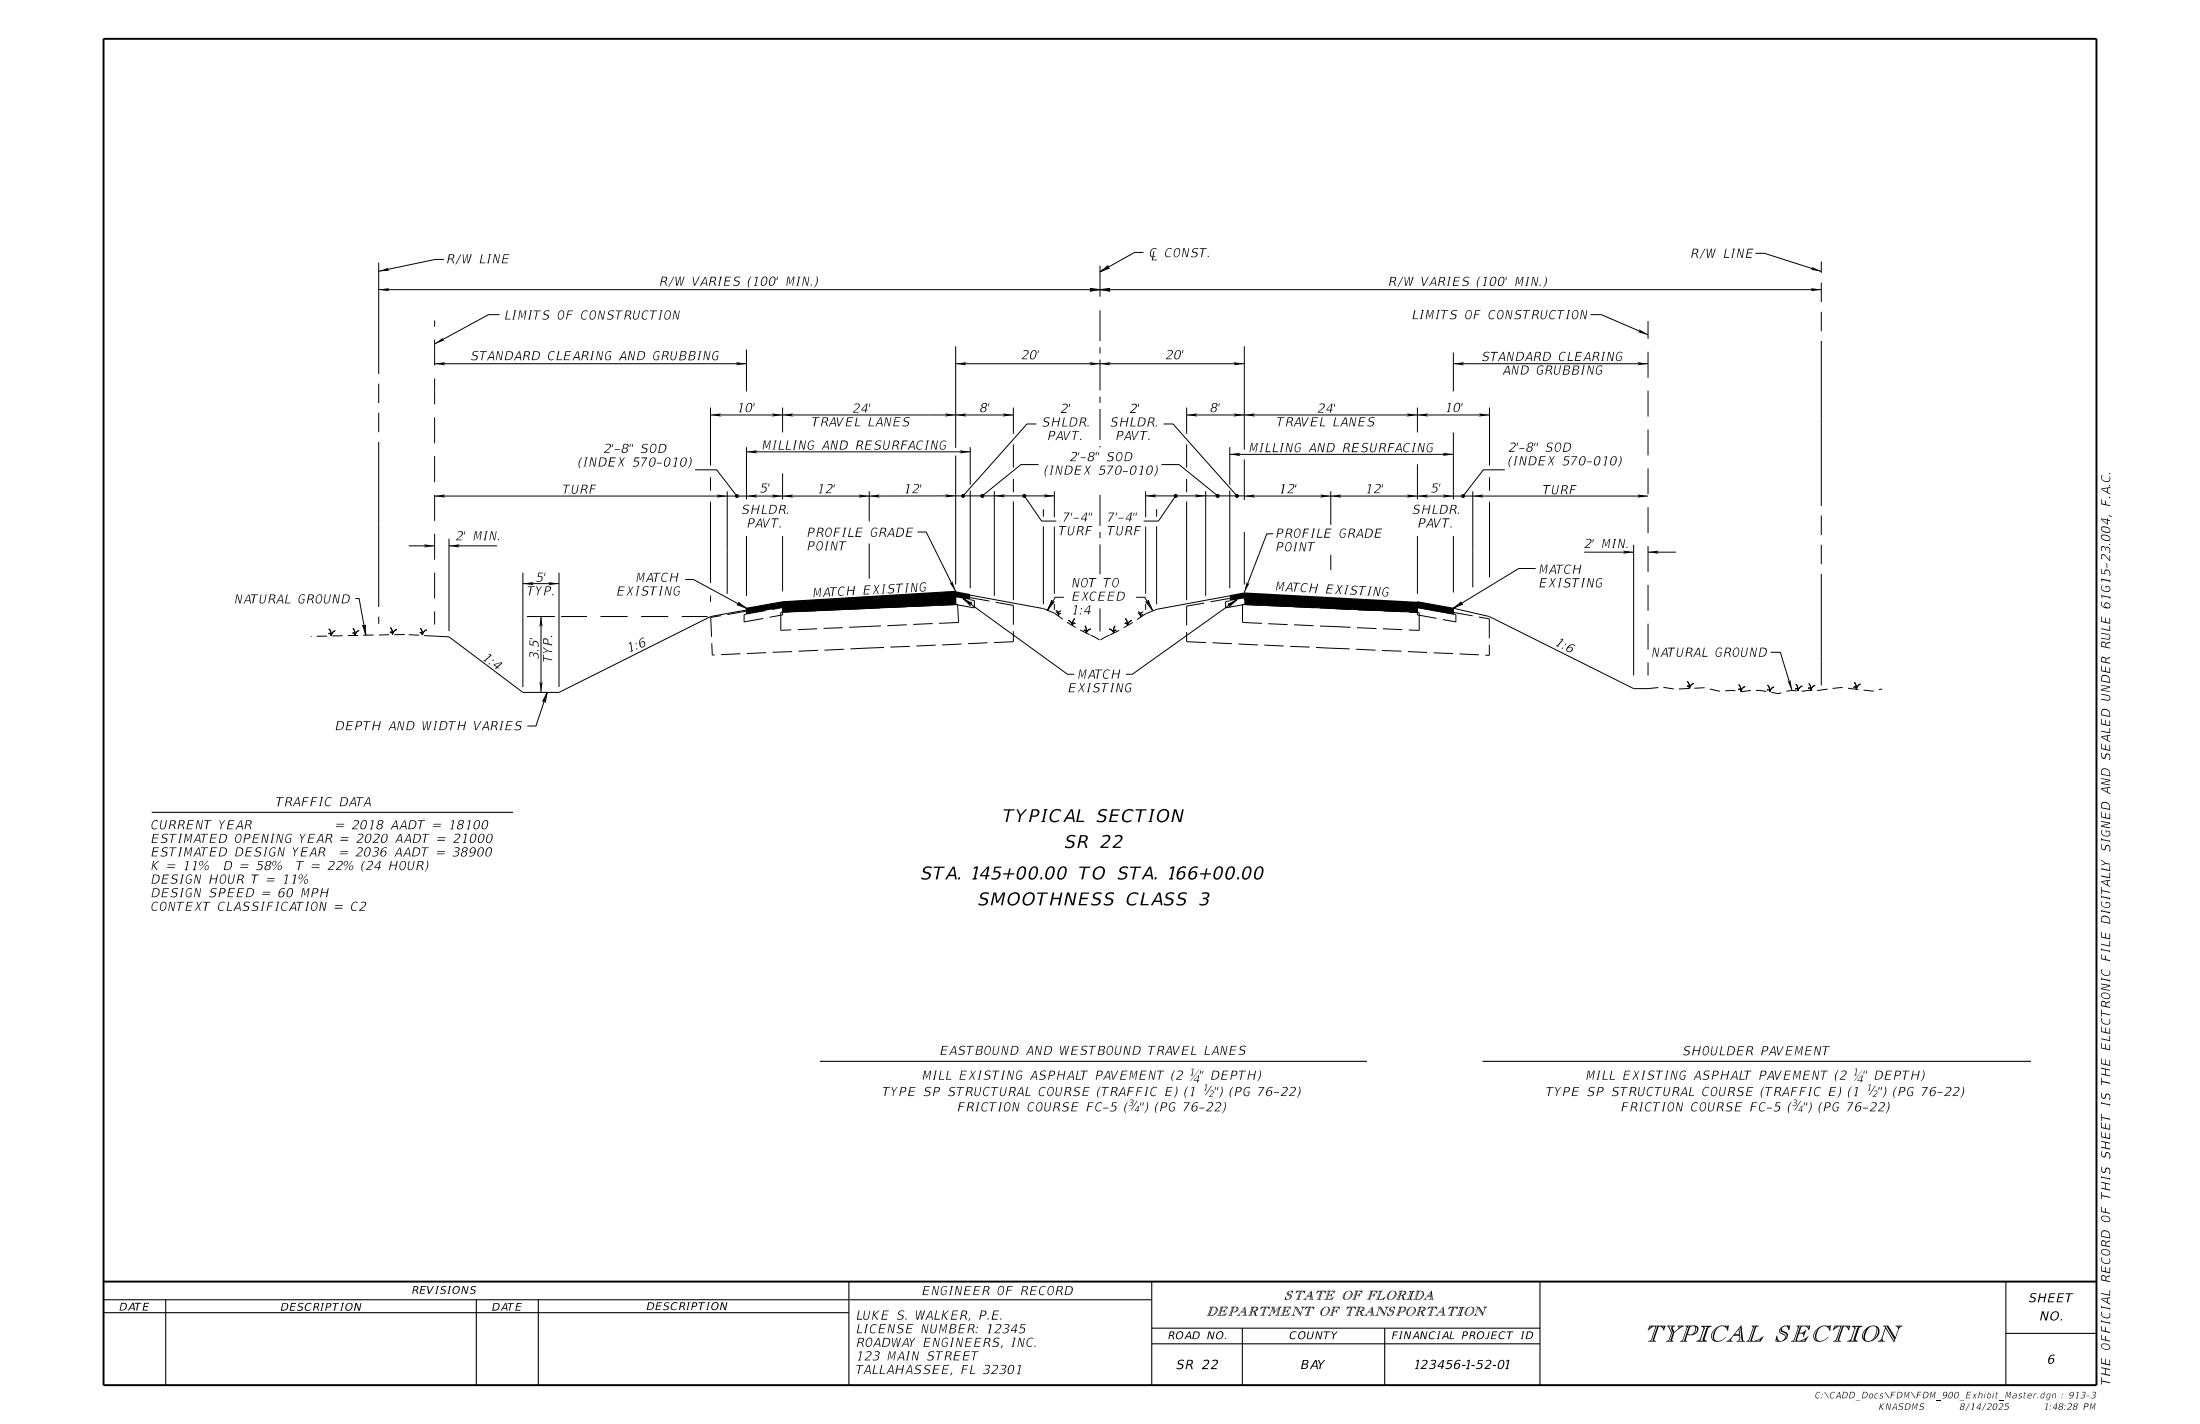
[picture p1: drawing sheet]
<svg xmlns="http://www.w3.org/2000/svg" width="432mm" height="279mm" viewBox="0 0 432 279" stroke-linecap="round" stroke-linejoin="round" font-family="sans-serif">
<g fill="none" stroke="#000" stroke-width=".2">
<path d="M74.3 51.5v21.9M74.3 56.8h283.2M87.1 50.9h-1.7l-11.1 2.3M214 56.6l1.9 .2-1.9 .3 .5-.3zM215.9 53.3l1.6-1.2-.4 .5h.6zM215.9 52.1v6.1M215.9 56.8l1.9-.2-.5 .2 .5 .3zM224.4 49.5h-1.7l-6.8 3.8M344.6 49.7h1.7l11.2 3.6M357.5 51.3v2.3M357.5 55.5v3.8M74.3 75.3v3.8"/>
<path d="M85.3 71.4h61.2M85.3 62.9v1.2M85.3 66.6v5.1M85.3 74.3v5M98 61.7h-2.1l-10.6 5.8M139.5 80v11.3M146.5 68.6v8.2M153.6 80v4.8M187.6 67.9v20M187.6 71.4h56.6M198.9 80v5.1M215.9 60.9v6"/>
<path d="M215.9 68.2v1.2M215.9 70.6v6M215.9 77.8v1.3M232.9 80v5.1M244.2 67.9v20.3M278.2 80v4.8M285.3 71.4h38.2M285.3 69.1v7.7M292.3 80v11.3M312.2 61.7h2.1l9.2 4M323.5 63v3.5M323.5 69v5.1"/>
<path d="M323.5 76.7v5M357.5 61.2v3.8M357.5 66.9v32.4M74.3 81v3.8M74.3 86.7v32.4M85.3 81.9v5.1M85.3 89.5v5.1M85.3 97.1v5.1M136.4 92.2h4.3l3.9 5.1M139.5 81.4h59.4M139.5 93.6v2.7M139.5 98.4v16"/>
<path d="M142.7 96.4v20.1M146.5 87.7v10.3M146.5 88.7h43.9M153.6 92.9v5.1M170.6 96.4v5.9M187.6 89.4v25.3M190.4 87.7v7.4M190.4 96.2v19.2M195.2 96.4v20.5M198.9 87.2v4.6M198.9 94v2.6M198.9 98.4v19.4"/>
<path d="M201 97.3l3.4 4.9h2.9M203.4 83.2h-1.8l-12.6 14.1M203.8 91.2h-3.4l-7.6 6.1M204.8 99.9v1.5M206.9 96.4v5.1M206.9 97.3h-121.6M215.9 80.3v6M215.9 87.5v.3M215.9 97.1v6.1M224.9 97.3h19.3M224.9 96.4v5.1M227 99.9v1.5"/>
<path d="M228 91.2h3.4l7.6 6.1M228.4 83.2h1.8l12.6 14.1M230.8 97.3l-3.4 4.9h-2.9M232.9 81.4h59.4M232.9 87.2v4.6M232.9 94v2.6M232.9 98.4v19.4M236.6 96.4v20.5M241.4 89.1h43.9M241.4 87.7v7.4M241.4 96.2v19.2M244.2 90.1v8"/>
<path d="M244.2 97.3h79.3M261.2 96.4v6.6M278.2 91.1v6.9M285.3 84.8v13.2M289.1 96.4v18.9M292.3 93.6v2.7M292.3 98.4v14.9M295.4 92.2h-4.3l-3.9 5.1M323.5 84.3v5.1M323.5 91.9v5.1M323.5 99.5v5.1M69.7 117.4h.8l1.3 7.2"/>
<path d="M80.2 107.1h5.1M85.3 104.7v5.1M85.3 112.4v5M85.3 120v2.5M88.1 105.7v18.1M88.1 107.1h9.4M102.6 114.5h7.1M102.6 112.4v22.4M109.7 112.4v22.4M134.5 113.7h1.6l10.4 5.6M139.5 116.9v1.2M144.9 118.2l1.6 1.1-1.8-.7 .6 .1z"/>
<path d="M146.5 119.7l-7 1.3-29.8 14.9h-7.1l-14.5-10.9-4.8-.3M146.5 105.2v11.7M146.5 119.9l-3.7 .7M150.3 119.8l-4.3 .8v1.4l3.8-.6M151.5 119.6l2.1-.4v1.5l-2.5 .4M153.6 105.2v10.8M160.2 119.8l-3.8 .2M165.3 119.6l-3.8 .2M170.6 106.6v7M172.8 119.3l-6.3 .3M177.8 119.1l-3.8 .1M180.1 104.4h1.7l5.8 11.6v2.6l3.6 .7v-1.5l-.8-.1"/>
<path d="M182.9 118.8l-3.8 .2M184.1 118.8l3.9-.2 .1 3.5-3.8 .2M189 117.4l20.5 14.9h1.3M189 117.4l1.7 1-.6-.1 .3 .5zM190.4 116.8l14.4 2.6 2.1 .9 1.7 1.2M190.4 117.3l3.8 .6M195.4 118.2l3.5 .6v3.8M204.8 103.3v15.3M206.4 117.8v.6l.5-.3-1.3 1.6zM206.9 103.3v13.2M206.9 118.5v1.2M207.2 119.8a.79 .79 0 0 1 .6 .7"/>
<path d="M207.6 119.9l.2 .8M208.3 119.9a.48 .48 0 0 0-.5 .5M208.8 117.2h-1.7l-1.5 2.5M215.9 104.4v1.2M215.9 106.8v5.9M215.9 119.4v4.5M223 117.2h1.7l1.5 2.5M224.9 103.3v13.2M224.9 118.5v1.2M224.9 118.1l.5 .3v-.6l.8 1.9zM227 103.3v15.3M236.4 118.3l-3.5 .6v3.8"/>
<path d="M241.1 118.6l1.7-.9-1.5 1.3 .4-.5zM241.4 116.9l-14.4 2.7-2.1 .8-1.7 1.2M241.4 117.4l-3.8 .7M241.4 117.9l-.8 .1v1.3l3.6-.7M242.8 117.7l-20.5 14.6h-1.3M244.2 104.4v10.3M247.7 118.8l-3.8-.2v3.5l3.8 .2M248.9 118.8l3.8 .2M249.9 104.7h-1.3l-4.4 11.5M254 119.1l3.8 .1M259.1 119.3l6.1 .3M261.2 108.9v2.9"/>
<path d="M266.5 119.6l3.8 .2M271.5 119.8l3.8 .2M278.2 105.2v11.3M278.2 119.2v1.5l3.7 .6M285.3 105.2v11M285.3 119.3l1.5-1.2-.3 .5 .6-.1zM301.4 111.5h-3.3l-12.8 7.8 7 1.7 28.3 14.1h2.9l2-.2M310.9 108.3h9.7M320.6 106.9v25.6M323.5 107.1v5.1M323.5 114.8v5M323.5 108.3h5.4"/>
<path d="M357.5 101.2v3.8M357.5 106.9v3.8M357.5 112.6v21.9M61.2 124.8l-.2 .1M64.2 124.8h-2M64.5 124.3h.3l.2 .3M64.5 124.4h.3l.2 .3M64.6 123.4l.3 .6 .1 .6a1.18 1.18 0 0 1 .8-.8 1.28 1.28 0 0 0-.8 .9M64.6 123.4a1.63 1.63 0 0 1 .4 1.3M67.2 124.7l-2 .1M69.3 123.3a1.51 1.51 0 0 1 .4 1.3M69.3 123.4l.3 .5 .1 .7"/>
<path d="M69.7 124.5l-.2-.3h-.3h.3l.2 .5a1.23 1.23 0 0 1 .8-1 1.05 1.05 0 0 0-.8 .8M70.3 124.7h-2M71.2 122.7l.3 .5 .2-.6 .1 2zM73.3 124.6h-2M74.3 121v1.4M76.4 124.5l-2 .1M76.7 123.2l.2 .5 .1 .7M76.7 123.2a1.54 1.54 0 0 1 .3 1.3M77.8 123.5a1.12 1.12 0 0 0-.8 1l-.1-.4h-.3M77.8 123.5a1.16 1.16 0 0 0-.8 .9M79.4 124.5h-2M80.2 124.5l2 .1"/>
<path d="M82.5 123.3l.3 .5 .1 .8M82.9 124.4l-.2-.3-.3 .1h.3l.2 .4M83.7 123.6a1.12 1.12 0 0 0-.8 1M83.7 123.6a1.16 1.16 0 0 0-.8 .9M103.4 121h5.5M106.2 121v14.9M107.4 135.9l-2.2 6.6h-1.7M107.4 135.9l-.4 1.9v-.6l-.5 .4zM110.1 121h5.1M117.9 121h5.3M125.8 121h5.4M133.8 121h5.1"/>
<path d="M139.7 126.2l.1 2.3h.5M141.5 120.8l-2 .3 .2 3.9M145.3 128.3l-3.8 .1M150.4 128.1l-3.8 .1M155.1 120.1h-1.9v3.6l2.1-.1M155.5 127.8l-3.8 .2M160.4 123.4l-3.8 .1M160.5 127.6l-3.8 .2M165.4 123.2l-3.8 .1M165.6 127.4l-3.8 .2M172.9 122.8l-6.2 .3M173.5 127l-6.6 .3"/>
<path d="M178 122.6l-3.8 .2M178.6 126.8l-3.8 .2M183.1 122.3l-3.9 .2M183.7 126.6l-3.9 .2M188.7 126.4l-3.8 .1M193.8 126.1l-3.8 .2M198.9 123.9v2l-3.8 .2M207.2 120.1a.79 .79 0 0 1 .6 .7M208.2 120.3a.49 .49 0 0 0-.4 .6M209.4 122.1l1.7 1M209.7 121.8h.1M209.7 121.8a1.28 1.28 0 0 1 .8 .9"/>
<path d="M210.9 121.4h.1M210.9 121.4l-.3 .6-.1 .6a1.16 1.16 0 0 0-.8-.9M210.9 121.4l-.3 .6-.1 .7M211 122.3h.1M211 122.3h-.3l-.2 .3M211 122.3h-.3l-.2 .4M212 123.6l1.9 .9M212.8 123.6h.1M212.8 123.7l.3 .1 .1 .4M212.8 123.6l.2 .1 .2 .3M213 122.8h.1M213 122.8a1.55 1.55 0 0 1 .2 1.3l.4-.5 .5-.2"/>
<path d="M213 122.8a1.71 1.71 0 0 1 .2 1.4M214 124.6l1.8 1M214.1 123.5h.1M214.1 123.5a.98 .98 0 0 0-.9 .7M217.7 123.5a.98 .98 0 0 1 .9 .7M217.7 123.5h.1M217.8 124.6l-1.8 1M218.8 122.8h.1M218.8 122.8a1.55 1.55 0 0 0-.2 1.3l-.4-.5-.5-.2M218.8 122.8a1.71 1.71 0 0 0-.2 1.4M219 123.6l-.2 .1-.2 .3M219 123.7l-.3 .1-.1 .4"/>
<path d="M219 123.6h.1M219.7 123.7l-1.8 .9M220.8 122.3h.3l.2 .3M220.8 122.3h.3l.2 .4M220.8 122.3h.1M220.9 121.4l.3 .6 .1 .7M220.9 121.4a1.33 1.33 0 0 1 .4 1.2M220.9 121.4h.1M222.1 121.7a1.16 1.16 0 0 0-.8 .9M222.1 121.8a1.12 1.12 0 0 0-.8 .9M222.1 121.8h.1M222.3 122.1l-1.7 1.1"/>
<path d="M222.3 122.1h.1M223.3 120.3a.79 .79 0 0 1 .6 .7M223.3 120a.7 .7 0 0 1 .6 .8M223.7 120.1l.2 .9M224.4 120.6a.48 .48 0 0 0-.5 .5M224.4 120.1l-.4 .1-.1 .5M232.9 124v1.9l3.8 .2M238 126.1l3.8 .2M243.1 126.4l3.8 .1M248.1 126.6l3.9 .2M248.9 122.4l3.8 .2M253.2 126.8l3.8 .2"/>
<path d="M254 122.6l3.8 .2M258.3 127l6.6 .3M259.1 122.8l6 .3M266.2 127.4l3.8 .2M266.3 123.2l3.9 .1M271.3 127.6l3.8 .2M271.4 123.4l3.8 .1M276.3 127.8l3.8 .2M276.6 120.1l1.5 .1M278.2 120.1l.4 .1v3.5l-2.1-.1M281.4 128.1l3.8 .1M285.3 120.2l3.7 .6"/>
<path d="M285.3 120.5l.5 .1v1.4l-2.6-.4M286.5 128.3l3.8 .2M290.3 121.1l2 .3v3.8M292.3 126.5v2.1h-.8M323.5 122.4v5.1M323.5 130v2.5M326.5 134.9l2 .3M331.1 134.6h.1M331.1 134.7l.3-.1 .2 .3M331.2 133.7l.3 .6 .1 .7M331.2 133.7h.1M331.2 133.8l.3 .5 .1 .7"/>
<path d="M331.5 135.1l-2 .1M332.4 134.1a1.16 1.16 0 0 0-.8 .9M332.4 134.1a1.12 1.12 0 0 0-.8 1l-.2-.4h-.3M332.4 134.1h.1M334.6 135h-2M335.6 135.2l2 .4M338.6 135.5h2M341.2 135.3l.3-.1 .2 .5M341.2 135.3l.3-.1 .2 .3M341.2 135.3h.1M341.3 134.3l.3 .6 .1 .8M341.3 134.4l.3 .5 .1 .7a1.18 1.18 0 0 1 .8-.9"/>
<path d="M341.3 134.3h.1M342.5 134.7h.1M342.5 134.7a1.12 1.12 0 0 0-.8 1M343.6 135.5l-2 .2M344.6 135.5l2.1 .2M346.9 135.3h.3l.1 .3M346.9 135.4h.3l.1 .4M346.9 135.3h.1M347 134.4l.3 .6v.7M347 134.4h.1M347 134.4a1.51 1.51 0 0 1 .3 1.3M347.5 128h1.9l2.3 7.5"/>
<path d="M347.7 135.9l1.4 .2 .5-.2M348.2 134.8h.1M348.2 134.8a1.23 1.23 0 0 0-.9 1M348.2 134.8a1.04 1.04 0 0 0-.8 .8M352.4 135.2l.3-.1 .2 .5M352.4 135.1h.3l.2 .3M352.4 135.1h.1M352.5 134.3l.3 .5 .1 .7M352.5 134.2h.1M352.5 134.2a1.63 1.63 0 0 1 .4 1.4 1.1 1.1 0 0 1 .8-.9M352.6 135.6l-.9-.1-1.1 .1M353.7 134.7h.1"/>
<path d="M353.7 134.6a1.18 1.18 0 0 0-.8 .9M354.9 135h.1M354.9 135h.3l.2 .3M355 134.1l.4 .6v.7M355 134.1h.1M355.7 135.5l-2.1 .1M356.2 134.5a1.28 1.28 0 0 0-.8 1l-.2-.5h-.3M356.2 134.5a1.18 1.18 0 0 0-.8 .8M356.2 134.5h.1M358.7 135.2l-2 .3M361.7 134.9l-2 .2M362.7 135l2 .3"/>
<path d="M363.9 134.8h.1M363.9 134.8h.2l.2 .2M363.9 134.8h.3l.1 .4M364 133.9h.1M364 133.9l.3 .5v.7a1.16 1.16 0 0 1 .8-.9M364 133.9a1.7 1.7 0 0 1 .3 1.3M365.1 134.3h.1M365.1 134.3a1.28 1.28 0 0 0-.8 .9M365.8 135.4l2 .2M369.4 135.2l-.6 .1"/>
</g>
<g fill="none" stroke="#000" stroke-width=".21">
<path d="M187.6 117.4v.3M187.6 116l-34 2.1-7.1 1.2v1.2M187.6 118.6l-34 1.5M244.2 116.2v1.5l17.3 1.1M244.2 118.6l34 1.5M278.2 119.2l7.1 1.3v-1.2l-7.1-1.2v2.1M64.5 124.3h.1M64.6 123.4h.1M65.8 123.8h.1M69.2 124.2h.1M69.3 123.3h.1M76.5 124.1h.1"/>
<path d="M76.6 124.1l.2-.1 .2 .3M76.7 123.2h.1M77.8 123.5h.1M82.4 124.2h.1M82.5 123.3l.3 .5 .1 .7M82.5 123.3h.1M83.7 123.6h.1M29.8 159.4h70.9M160.9 208.2h107.4M291 208.2h107.6M20.3 255h146.3M20.3 257.6h146.3"/>
<path d="M32.5 255v16.8M93.5 255v16.8M105.7 255v16.8M166.6 251.5v20.3M166.7 255h59.4M226.1 251.5v20.3M302.3 251.5v20.3M393.7 251.5v20.3M226.1 260.6h76.2M226.1 263.7h76.2M243.8 260.6v11.2M271.8 260.6v11.2"/>
<path d="M393.7 261.6h17.8"/>
</g>
<g fill="#000">
<path d="M244.2 116.2l34 1.9v2l-34-1.5zM223.1 216h.2l-1.3 1.9h-.1zM237.8 213h.1l-1.2 1.9h-.2zM353.4 216h.1l-1.2 1.9h-.2zM368 213h.2l-1.3 1.9h-.1z"/>
<path d="M74.3 53.2l2-.7-.3 .4 .4 .2z" fill-rule="evenodd"/>
<path d="M74.3 56.8l2.1-.3-.4 .3 .4 .3z" fill-rule="evenodd"/>
<path d="M226.1 48.9l.5-.3 .4 .2v.2a.68 .68 0 0 0-.8-.1 .68 .68 0 0 0-.3 .8l.1 .5 .2 .1 .2-1h.2l-.2 1 .4-.1v.1l-.5 .2v.4h.8v.2h-1l.1-.6a.92 .92 0 0 1-.1-1.6z" fill-rule="evenodd"/>
<path d="M229 48.9l.6-.3 .3 .1 .1 .3a.68 .68 0 0 0-.9-.1 .68 .68 0 0 0-.2 .8 .52 .52 0 0 0 .2 .6 .52 .52 0 0 0 .7-.1 .58 .58 0 0 1-.7 .3 .58 .58 0 0 1-.4-.7z" fill-rule="evenodd"/>
<path d="M230.6 48.9a1.18 1.18 0 0 0 .1 1.6 1.06 1.06 0 0 0 .9-1.6l-.5-.3zM230.9 48.9a.47 .47 0 0 1 .5 .1 .47 .47 0 0 1 .1 .6 .55 .55 0 0 1-.2 .6 .55 .55 0 0 1-.7 0 1.38 1.38 0 0 1 .3-1.3z" fill-rule="evenodd"/>
<path d="M232.3 48.7h.2l.4 1.6 .4-1.6h.1l-.3 1.7h-.3l-.4-1.6-.3 1.6h-.1z" fill-rule="evenodd"/>
<path d="M234.1 48.9a.93 .93 0 0 1 1.1-.1v.1a.54 .54 0 0 0-.7-.1 .54 .54 0 0 0-.3 .6h.1a.57 .57 0 0 1 .8 .6 .57 .57 0 0 1-.9 .5l-.4-.1v-.2a.56 .56 0 0 0 .7 .2 .56 .56 0 0 0 .3-.6l-.4-.2a.41 .41 0 0 1-.4-.2 .41 .41 0 0 1 .1-.5z" fill-rule="evenodd"/>
<path d="M235.5 48.7h1.4v.1h-.6l-.4 1.6h-.2l.3-1.6h-.6z" fill-rule="evenodd"/>
<path d="M237.1 50.2h.2l-.1 .2h-.2z" fill-rule="evenodd"/>
<path d="M355.6 52.3l1.9 1-2.1-.4 .5-.2z" fill-rule="evenodd"/>
<path d="M355.4 56.5l2.1 .3-2.1 .3 .4-.3z" fill-rule="evenodd"/>
<path d="M85.3 67.5l1.7-1.3-.2 .5h.5z" fill-rule="evenodd"/>
<path d="M85.3 71.4l2.1-.4-.4 .4 .4 .3z" fill-rule="evenodd"/>
<path d="M99.5 60.9h.2l-.4 1.6h.9v.2h-1.1z" fill-rule="evenodd"/>
<path d="M100.9 60.9h.5l-.5 1.7h.1l-.5 .1 .2-.1z" fill-rule="evenodd"/>
<path d="M102 60.9h.3l.1 1.3 .6-1.3h.3l-.3 1.8h-.1l.3-1.8-.7 1.4h-.2l-.2-1.4-.3 1.8h-.1z" fill-rule="evenodd"/>
<path d="M104 60.9h.5l-.2 .1-.3 1.6 .1 .1h-.5l.2-.1 .3-1.6h-.1z" fill-rule="evenodd"/>
<path d="M104.8 60.9h1.4l-.1 .2h-.6l-.3 1.6h-.2l.3-1.6h-.6z" fill-rule="evenodd"/>
<path d="M106.8 61.1l.8-.2 .3 .1-.1 .1a.58 .58 0 0 0-.9 .4v.1a.73 .73 0 0 1 .8 .6 .93 .93 0 0 1-1.3 .4l.1-.2a.58 .58 0 0 0 .7 .2 .58 .58 0 0 0 .3-.6l-.3-.1a.44 .44 0 0 1-.5-.2 .44 .44 0 0 1 .1-.6z" fill-rule="evenodd"/>
<path d="M109.7 61.1a1.16 1.16 0 0 0 .1 1.6 1.04 1.04 0 0 0 .9-.7 1.04 1.04 0 0 0-.3-1.1h-.3zM110 61.1a.47 .47 0 0 1 .5 .1 .47 .47 0 0 1 .1 .6 .51 .51 0 0 1-.3 .7 .51 .51 0 0 1-.7-.3l.1-.6z" fill-rule="evenodd"/>
<path d="M111.5 60.9h1l-.1 .2h-.8l-.1 .6h.7v.1h-.8l-.1 .9h-.2z" fill-rule="evenodd"/>
<path d="M114.4 61.1l.7-.2 .3 .1-.1 .2a.74 .74 0 0 0-.9 0 .74 .74 0 0 0-.2 .9 .52 .52 0 0 0 .3 .5 .52 .52 0 0 0 .6-.2 .62 .62 0 0 1-.8 .3 .62 .62 0 0 1-.2-.9z" fill-rule="evenodd"/>
<path d="M116 61.1a1.17 1.17 0 0 0 0 1.6 1.06 1.06 0 0 0 .9-1.6l-.4-.2zM116.2 61.1a.47 .47 0 0 1 .6 .1 .47 .47 0 0 1 0 .6 .54 .54 0 0 1-.2 .6 .54 .54 0 0 1-.7 0 1.31 1.31 0 0 1 .3-1.3z" fill-rule="evenodd"/>
<path d="M117.7 60.9h.2l.4 1.6 .3-1.6h.1l-.3 1.8h-.2l-.4-1.6-.3 1.6h-.2z" fill-rule="evenodd"/>
<path d="M119.5 61.1l.8-.2 .2 .1v.1a.54 .54 0 0 0-.6-.1 .54 .54 0 0 0-.3 .6 .74 .74 0 0 1 .8 .6 .93 .93 0 0 1-1.3 .4v-.2a.58 .58 0 0 0 .7 .2 .58 .58 0 0 0 .4-.6l-.3-.1a.44 .44 0 0 1-.5-.2 .44 .44 0 0 1 .1-.6z" fill-rule="evenodd"/>
<path d="M120.9 60.9h1.3v.2h-.6l-.4 1.6h-.1l.3-1.6h-.6z" fill-rule="evenodd"/>
<path d="M122.9 60.9l-.4 1.8h.2l.1-.8 .6 .1 .2 .7h.3l-.3-.7-.2-.2a.46 .46 0 0 0 .5-.4 .46 .46 0 0 0-.5-.5zM123 61.1h.4a.36 .36 0 0 1 .3 .4 .36 .36 0 0 1-.5 .3h-.3z" fill-rule="evenodd"/>
<path d="M124.5 60.9h.1l-.2 1.1a.43 .43 0 0 0 .3 .6 .43 .43 0 0 0 .5-.4l.2-1.3h.2l-.2 1.1a.58 .58 0 0 1-.6 .7 .58 .58 0 0 1-.5-.7z" fill-rule="evenodd"/>
<path d="M126.3 61.1l.7-.2 .3 .1-.1 .2a.74 .74 0 0 0-.8 0 .74 .74 0 0 0-.3 .9 .5 .5 0 0 0 .4 .5 .5 .5 0 0 0 .5-.2 .6 .6 0 0 1-.8 .3 .6 .6 0 0 1-.2-.9z" fill-rule="evenodd"/>
<path d="M127.6 60.9h1.4l-.1 .2h-.6l-.3 1.6h-.2l.4-1.6h-.7z" fill-rule="evenodd"/>
<path d="M129.6 60.9h.4v.1h-.1l-.3 1.6 .1 .1h-.5l.2-.1 .3-1.6h-.1z" fill-rule="evenodd"/>
<path d="M130.8 61a1.15 1.15 0 0 0-.1 1.7 1.04 1.04 0 0 0 .9-.7 1.04 1.04 0 0 0-.2-1.1zM130.9 61.1a.47 .47 0 0 1 .5 .1 .47 .47 0 0 1 .1 .6 .51 .51 0 0 1-.3 .7 .51 .51 0 0 1-.7-.3l.1-.6z" fill-rule="evenodd"/>
<path d="M132.3 60.9h.3l.4 1.6 .3-1.6h.1l-.3 1.8h-.2l-.5-1.6-.2 1.6h-.2z" fill-rule="evenodd"/>
<path d="M144.4 71l2.1 .4-2.1 .3 .4-.3z" fill-rule="evenodd"/>
<path d="M187.6 71.4l2.1-.4-.4 .4 .4 .3z" fill-rule="evenodd"/>
<path d="M213.8 71l2.1 .4-2.1 .3 .4-.3z" fill-rule="evenodd"/>
<path d="M215.9 71.4l2.1-.4-.4 .4 .4 .3z" fill-rule="evenodd"/>
<path d="M242.1 71l2.1 .4-2.1 .3 .4-.3z" fill-rule="evenodd"/>
<path d="M277.6 60.9h.2l-.3 1.6h.8v.1h-1.1z" fill-rule="evenodd"/>
<path d="M279 60.8h.5l-.2 .2-.3 1.5h.1l-.4 .1 .1-.1 .4-1.5h-.2z" fill-rule="evenodd"/>
<path d="M280.1 60.9h.3l.2 1.3 .6-1.3h.2l-.3 1.7h-.1l.3-1.7-.7 1.4h-.1l-.2-1.4-.3 1.7h-.2z" fill-rule="evenodd"/>
<path d="M282.2 60.8h.4v.2h-.2l-.3 1.5 .1 .1h-.4l.1-.1 .4-1.5h-.2z" fill-rule="evenodd"/>
<path d="M282.9 60.9h1.4l-.1 .1h-.6l-.3 1.6h-.2l.4-1.6h-.6z" fill-rule="evenodd"/>
<path d="M285.3 71.4l2.1-.4-.4 .4 .4 .3z" fill-rule="evenodd"/>
<path d="M284.9 61l.4-.2h.5l.2 .1v.2a.58 .58 0 0 0-1 .3v.1a.72 .72 0 0 1 .9 .6 .91 .91 0 0 1-1.3 .4v-.1a.58 .58 0 0 0 .7 .1 .58 .58 0 0 0 .3-.6 .73 .73 0 0 1-.8-.5z" fill-rule="evenodd"/>
<path d="M287.9 61.1a.96 .96 0 0 0 .2 1.6 1.1 1.1 0 0 0 .5-1.9h-.4zM288.1 61.1a.48 .48 0 0 1 .6 .1 .48 .48 0 0 1 0 .5 .56 .56 0 0 1-.2 .7 .56 .56 0 0 1-.7-.1 1.31 1.31 0 0 1 .3-1.2z" fill-rule="evenodd"/>
<path d="M289.6 60.9h1l-.1 .1h-.8l-.1 .6h.7v.1h-.7l-.2 .9h-.2z" fill-rule="evenodd"/>
<path d="M291.4 69.1l.7-.1 .2 .1v.2a.54 .54 0 0 0-.6-.2 .54 .54 0 0 0-.3 .6 .73 .73 0 0 1 .8 .6 .88 .88 0 0 1-1.3 .5v-.2a.58 .58 0 0 0 .7 .2 .58 .58 0 0 0 .4-.7 .68 .68 0 0 1-.9-.6z" fill-rule="evenodd"/>
<path d="M292.5 61.1a.54 .54 0 0 1 .5-.3 .54 .54 0 0 1 .5 .3 .77 .77 0 0 0-1.1 .4 .77 .77 0 0 0 .4 1l.5-.2a.62 .62 0 0 1-.9 .3 .62 .62 0 0 1-.2-.9z" fill-rule="evenodd"/>
<path d="M294.1 61.1a1.16 1.16 0 0 0 .1 1.5 1.04 1.04 0 0 0 .8-.7 1.04 1.04 0 0 0-.2-1.1h-.4zM294.3 61.1a.47 .47 0 0 1 .6 .1 .47 .47 0 0 1 0 .5 .51 .51 0 0 1-.2 .7 .51 .51 0 0 1-.7-.2l.1-.7z" fill-rule="evenodd"/>
<path d="M295.8 60.9h.2l.4 1.6 .3-1.6h.2l-.4 1.7h-.2l-.4-1.6-.3 1.6h-.1z" fill-rule="evenodd"/>
<path d="M297.6 61l.4-.2h.4l.3 .1-.1 .2a.58 .58 0 0 0-.9 .3v.1a.72 .72 0 0 1 .8 .6 .91 .91 0 0 1-1.3 .4l.1-.1a.58 .58 0 0 0 .6 .1 .58 .58 0 0 0 .4-.6h-.1a.53 .53 0 0 1-.6-.2 .53 .53 0 0 1-.1-.5z" fill-rule="evenodd"/>
<path d="M299 60.9h1.4l-.1 .1h-.6l-.3 1.6h-.2l.3-1.6h-.6z" fill-rule="evenodd"/>
<path d="M301 60.9l-.4 1.7h.2l.2-.8 .5 .1 .3 .7h.2l-.4-.8a.46 .46 0 0 0 .4-.5 .46 .46 0 0 0-.5-.4zM301.2 61h.3a.37 .37 0 0 1 .3 .4 .37 .37 0 0 1-.5 .3h-.3z" fill-rule="evenodd"/>
<path d="M301.9 71.9a.51 .51 0 0 1 .6-.3 .51 .51 0 0 1 .4 .4 .64 .64 0 0 0-.8-.1 .64 .64 0 0 0-.3 .7 .52 .52 0 0 0 .1 .7 .52 .52 0 0 0 .7 0l.1-.6h-.3v-.1h.5l-.2 .7a.65 .65 0 0 1-.8 .1 .65 .65 0 0 1-.2-.8z" fill-rule="evenodd"/>
<path d="M302.6 60.9h.2l-.2 1a.42 .42 0 0 0 .2 .7 .42 .42 0 0 0 .5-.5l.3-1.2h.1l-.2 1a.58 .58 0 0 1-.5 .8 .58 .58 0 0 1-.6-.8z" fill-rule="evenodd"/>
<path d="M304.4 61.1l.7-.3 .3 .2v.1a.74 .74 0 0 0-.9 0 .74 .74 0 0 0-.3 .9 .5 .5 0 0 0 .4 .5 .5 .5 0 0 0 .6-.2 .6 .6 0 0 1-.9 .3 .6 .6 0 0 1-.2-.9z" fill-rule="evenodd"/>
<path d="M305.7 60.9h1.4v.1h-.6l-.4 1.6h-.2l.4-1.6h-.6z" fill-rule="evenodd"/>
<path d="M306.3 69.3l.6-.3 .3 .1 .1 .3a.64 .64 0 0 0-.8-.2 .64 .64 0 0 0-.3 .7 .53 .53 0 0 0 .1 .8 .53 .53 0 0 0 .8-.2 .61 .61 0 0 1-.9 .3 .61 .61 0 0 1-.2-.9z" fill-rule="evenodd"/>
<path d="M307.7 60.8h.5l-.2 .2-.3 1.5h.1v.1h-.4l.1-.1 .3-1.5h-.1z" fill-rule="evenodd"/>
<path d="M308.8 61.1a.96 .96 0 0 0 .2 1.6 1.1 1.1 0 0 0 .5-1.9h-.4zM309 61.1a.48 .48 0 0 1 .6 .1 .48 .48 0 0 1 0 .5 .56 .56 0 0 1-.2 .7 .56 .56 0 0 1-.7-.1 1.31 1.31 0 0 1 .3-1.2z" fill-rule="evenodd"/>
<path d="M310.4 60.9h.3l.4 1.6 .3-1.6h.1l-.2 1.7h-.3l-.4-1.6-.3 1.6h-.2z" fill-rule="evenodd"/>
<path d="M313.5 71.9a.51 .51 0 0 1 .6-.2 .51 .51 0 0 1 .4 .3 .72 .72 0 0 0-.9 0 .72 .72 0 0 0-.2 .8 .49 .49 0 0 0 .2 .5 .49 .49 0 0 0 .6 0l.1-.6h-.3v-.1h.4l-.1 .7a.67 .67 0 0 1-.8 .1 .67 .67 0 0 1-.3-.8z" fill-rule="evenodd"/>
<path d="M317.5 69.3l.5-.3 .5 .2-.1 .2a.71 .71 0 0 0-.9-.1 .71 .71 0 0 0-.2 .9 .45 .45 0 0 0 .3 .5 .45 .45 0 0 0 .5-.1l.1-.5h-.3v-.2h.4l-.1 .8a.65 .65 0 0 1-.8 .1 .65 .65 0 0 1-.2-.9z" fill-rule="evenodd"/>
<path d="M321.6 64.6l1.9 1.1-2.1-.5 .5-.2z" fill-rule="evenodd"/>
<path d="M321.3 71l2.2 .4-2.2 .3 .5-.3z" fill-rule="evenodd"/>
<path d="M85.3 97.3l2.1-.3-.4 .3 .4 .3z" fill-rule="evenodd"/>
<path d="M139.5 81.4l2.1-.3-.5 .3 .5 .3z" fill-rule="evenodd"/>
<path d="M140.6 97l2.1 .3-2.1 .3 .4-.3z" fill-rule="evenodd"/>
<path d="M146.5 97.3l2.2-.3-.5 .3 .5 .3z" fill-rule="evenodd"/>
<path d="M146.5 88.7l2.2-.4-.5 .4 .5 .3z" fill-rule="evenodd"/>
<path d="M146 99.3l.6-.3 .5 .1-.1 .2a.54 .54 0 0 0-.6-.2 .54 .54 0 0 0-.3 .6 .74 .74 0 0 1 .8 .7 .94 .94 0 0 1-1.3 .4l.1-.2a.62 .62 0 0 0 .6 .1 .62 .62 0 0 0 .4-.5l-.4-.2a.4 .4 0 0 1-.4-.3 .4 .4 0 0 1 .1-.4z" fill-rule="evenodd"/>
<path d="M153.6 81.4l2.1-.3-.4 .3 .4 .3z" fill-rule="evenodd"/>
<path d="M153.6 97.3l2.1-.3-.4 .3 .4 .3z" fill-rule="evenodd"/>
<path d="M151.5 97l2.1 .3-2.1 .3 .4-.3z" fill-rule="evenodd"/>
<path d="M151.5 81.1l2.1 .3-2.1 .3 .4-.3z" fill-rule="evenodd"/>
<path d="M168.5 97l2.1 .3-2.1 .3 .4-.3z" fill-rule="evenodd"/>
<path d="M170.6 97.3l2.1-.3-.4 .3 .4 .3z" fill-rule="evenodd"/>
<path d="M185.5 81.1l2.1 .3-2.1 .3 .4-.3z" fill-rule="evenodd"/>
<path d="M185.5 97l2.1 .3-2.1 .3 .4-.3z" fill-rule="evenodd"/>
<path d="M187.6 81.4l2.1-.3-.4 .3 .4 .3z" fill-rule="evenodd"/>
<path d="M188.3 88.3l2.1 .4-2.1 .3 .4-.3z" fill-rule="evenodd"/>
<path d="M195.2 97.3l2.1-.3-.4 .3 .4 .3z" fill-rule="evenodd"/>
<path d="M196.8 81.1l2.1 .3-2.1 .3 .4-.3z" fill-rule="evenodd"/>
<path d="M204.8 97l2.1 .3-2.1 .3 .4-.3z" fill-rule="evenodd"/>
<path d="M224.9 97.3l2.1-.3-.4 .3 .4 .3z" fill-rule="evenodd"/>
<path d="M232.9 81.4l2.1-.3-.4 .3 .4 .3z" fill-rule="evenodd"/>
<path d="M234.5 97l2.1 .3-2.1 .3 .4-.3z" fill-rule="evenodd"/>
<path d="M241.4 89.1l2.1-.3-.4 .3 .4 .4z" fill-rule="evenodd"/>
<path d="M244.2 81.4l2.1-.3-.4 .3 .4 .3z" fill-rule="evenodd"/>
<path d="M244.2 97.3l2.1-.3-.4 .3 .4 .3z" fill-rule="evenodd"/>
<path d="M242.1 81.1l2.1 .3-2.1 .3 .4-.3z" fill-rule="evenodd"/>
<path d="M259.1 97l2.1 .3-2.1 .3 .4-.3z" fill-rule="evenodd"/>
<path d="M261.2 97.3l2.1-.3-.4 .3 .4 .3z" fill-rule="evenodd"/>
<path d="M276.1 81.1l2.1 .3-2.1 .3 .4-.3z" fill-rule="evenodd"/>
<path d="M276.1 97l2.1 .3-2.1 .3 .4-.3z" fill-rule="evenodd"/>
<path d="M278.2 97.3l2.1-.3-.4 .3 .4 .3z" fill-rule="evenodd"/>
<path d="M278.2 81.4l2.1-.3-.4 .3 .4 .3z" fill-rule="evenodd"/>
<path d="M283.1 97l2.2 .3-2.2 .3 .5-.3z" fill-rule="evenodd"/>
<path d="M283.1 88.8l2.2 .3-2.2 .4 .5-.4z" fill-rule="evenodd"/>
<path d="M289.1 97.3l2.1-.3-.4 .3 .4 .3z" fill-rule="evenodd"/>
<path d="M290.2 81.1l2.1 .3-2.1 .3 .5-.3z" fill-rule="evenodd"/>
<path d="M303 95.2h1.3v.2h-.6l-.3 1.6h-.2l.3-1.6h-.6z" fill-rule="evenodd"/>
<path d="M304.8 95.2h.2l-.2 1.1a.42 .42 0 0 0 .3 .6 .42 .42 0 0 0 .5-.4l.2-1.3h.2l-.2 1.1a.58 .58 0 0 1-.6 .7 .58 .58 0 0 1-.6-.7z" fill-rule="evenodd"/>
<path d="M306.7 95.2l-.4 1.8h.2l.2-.8 .5 .1 .2 .7h.3l-.3-.7-.2-.2a.48 .48 0 0 0 .5-.4 .48 .48 0 0 0-.5-.5zM306.8 95.3h.4a.38 .38 0 0 1 .3 .5 .38 .38 0 0 1-.5 .3h-.3z" fill-rule="evenodd"/>
<path d="M308.4 95.2h1v.2h-.8l-.1 .6h.7l-.1 .1h-.7l-.2 .9h-.2z" fill-rule="evenodd"/>
<path d="M321.3 97l2.2 .3-2.2 .3 .5-.3z" fill-rule="evenodd"/>
<path d="M83.2 106.8l2.1 .3-2.2 .3 .5-.3z" fill-rule="evenodd"/>
<path d="M88.1 107.1l2.1-.3-.4 .3 .4 .3z" fill-rule="evenodd"/>
<path d="M102.6 114.5l2.2-.3-.4 .3 .4 .3z" fill-rule="evenodd"/>
<path d="M107.6 114.2l2.1 .3-2.1 .3 .4-.3z" fill-rule="evenodd"/>
<path d="M160.7 106.3a1.15 1.15 0 0 0-.1 1.7 1.04 1.04 0 0 0 .9-.7 1.04 1.04 0 0 0-.3-1.1zM160.7 106.4a.47 .47 0 0 1 .6 .1 .47 .47 0 0 1 0 .6 .51 .51 0 0 1-.2 .7 .51 .51 0 0 1-.7-.3l.1-.6z" fill-rule="evenodd"/>
<path d="M162.3 103.8a1.22 1.22 0 0 0 0 1.5 1.07 1.07 0 0 0 .9-.7 1.07 1.07 0 0 0-.3-1.1h-.3zM162.5 103.7a.47 .47 0 0 1 .5 .2 .47 .47 0 0 1 .1 .5 .56 .56 0 0 1-.2 .7 .56 .56 0 0 1-.7-.1 1.29 1.29 0 0 1 .3-1.3z" fill-rule="evenodd"/>
<path d="M171.2 103.8l.6-.3 .4 .2v.2a.68 .68 0 0 0-.9-.1 .68 .68 0 0 0-.2 .8 .48 .48 0 0 0 .2 .6 .48 .48 0 0 0 .6-.1l.1-.5h-.3v-.2h.4l-.1 .8a.65 .65 0 0 1-.8 .1 .65 .65 0 0 1-.2-.9z" fill-rule="evenodd"/>
<path d="M186.3 114.3l.5 .2 .1-.5 .7 2z" fill-rule="evenodd"/>
<path d="M187.6 116l2.8 .6v1.1l-2.8-.5z" fill-rule="evenodd"/>
<path d="M244.7 114.2l.1 .5 .5-.3-1.1 1.8z" fill-rule="evenodd"/>
<path d="M241.4 116.8l2.8-.6v1.2l-2.8 .5z" fill-rule="evenodd"/>
<path d="M252.7 106.5a1.15 1.15 0 0 0-.1 1.7 1.04 1.04 0 0 0 .9-.7 1.04 1.04 0 0 0-.3-1.1zM252.7 106.6a.47 .47 0 0 1 .6 .1 .47 .47 0 0 1 0 .6 .51 .51 0 0 1-.2 .6 .51 .51 0 0 1-.7-.2l.1-.6z" fill-rule="evenodd"/>
<path d="M254.3 103.9a1.22 1.22 0 0 0 0 1.6 1.05 1.05 0 0 0 .9-.7 1.05 1.05 0 0 0-.3-1.1h-.3zM254.5 103.9a.48 .48 0 0 1 .6 .1 .48 .48 0 0 1 0 .6 .56 .56 0 0 1-.2 .7 .56 .56 0 0 1-.7-.1 1.33 1.33 0 0 1 .3-1.3z" fill-rule="evenodd"/>
<path d="M263.2 103.9l.6-.2 .4 .2v.1a.68 .68 0 0 0-.9-.1 .68 .68 0 0 0-.2 .9 .5 .5 0 0 0 .2 .5 .5 .5 0 0 0 .6 0l.1-.6h-.3v-.1h.4l-.1 .7a.64 .64 0 0 1-.8 .2 .64 .64 0 0 1-.2-.9z" fill-rule="evenodd"/>
<path d="M278.2 118.1l7.1 1.2v1.2l-7.1-1.3z" fill-rule="evenodd"/>
<path d="M318.5 108l2.1 .3-2.1 .4 .4-.4z" fill-rule="evenodd"/>
<path d="M323.5 108.3l2.1-.3-.4 .3 .4 .4z" fill-rule="evenodd"/>
<path d="M106.2 120.9l.3 2.1-.3-.4-.3 .4z" fill-rule="evenodd"/>
<path d="M105.9 133.7l.3 .5 .3-.5-.3 2.2z" fill-rule="evenodd"/>
<path d="M106.6 128.4h.1v.6l1.7 .4v.2l-1.7-.4v.6h-.1z" fill-rule="evenodd"/>
<path d="M106.6 127l.9 .6 .9 .2v.2l-.9-.2-.9 .3v-.1l.8-.3-.8-.6z" fill-rule="evenodd"/>
<path d="M106.7 125.3l-.1 1 1.8 .3v-.2l-.8-.1a.72 .72 0 0 0-.1-.8 .72 .72 0 0 0-.8-.2zM106.8 125.5a.47 .47 0 0 1 .7 .4v.4l-.8-.2z" fill-rule="evenodd"/>
<path d="M108.1 124.8h.3v.2h-.3z" fill-rule="evenodd"/>
<path d="M146.5 119.3l7.1-1.2 34-2.1v2.6l-34 1.5v-.9l-7.1 1.3z" fill-rule="evenodd"/>
<path d="M350.8 133.5l.4 .3 .2-.5 .3 2.2z" fill-rule="evenodd"/>
<path d="M63 156.4h.4l-.5 1.7h.2l-.1 .1h-.4l.2-.1 .3-1.6z" fill-rule="evenodd"/>
<path d="M64.1 156.6l.7-.2 .3 .1v.2a.74 .74 0 0 0-.9 0 .74 .74 0 0 0-.3 .9 .5 .5 0 0 0 .4 .5 .5 .5 0 0 0 .5-.2 .6 .6 0 0 1-.8 .2 .6 .6 0 0 1-.2-.8z" fill-rule="evenodd"/>
<path d="M101.5 141.6l.7-.1 .2 .1v.1a.54 .54 0 0 0-.6-.1 .54 .54 0 0 0-.3 .6l.2 .1a.55 .55 0 0 1 .6 .6 .55 .55 0 0 1-.8 .4l-.5-.1v-.2a.62 .62 0 0 0 .7 .2 .62 .62 0 0 0 .4-.5l-.3-.2a.45 .45 0 0 1-.6-.3 .45 .45 0 0 1 .3-.6z" fill-rule="evenodd"/>
<path d="M66.7 167.5h1.5v.1h-1.5z" fill-rule="evenodd"/>
<path d="M66.8 167h1.5v.1h-1.5z" fill-rule="evenodd"/>
<path d="M233.9 209.7h.4l-.2 1.3h-.4l.2-.1 .2-1.1-.3 .1z" fill-rule="evenodd"/>
<path d="M235.3 209.8l-1.7 2.3z" fill-rule="evenodd"/>
<path d="M364.1 209.7h.4l-.2 1.3h-.3l.1-.1 .3-1.1-.3 .1z" fill-rule="evenodd"/>
<path d="M365.6 209.8l-1.7 2.3z" fill-rule="evenodd"/>
<path d="M289.8 256.4l.2 .2-.4 1.2-.4 .4h.7l-.2-.2v-.3l.4-1 .9 1.5 .5-1.5 .4-.3h-.8l.3 .4-.3 .9-.8-1.3zM289.5 258l.1 .1h-.1zM291.4 256.5h.2l-.1 .1zM290 256.5h.2l.8 1.6z" fill-rule="evenodd"/>
<path d="M369.6 260.1v.1l.3 .1 .1 .2-.7 2.1-.8 .6h1.4l.1-.1-.4-.1-.1-.4 .6-1.9 1.6 2.6h.1l.9-2.5 .8-.7h-1.4l-.1 .1 .4 .2 .1 .4-.5 1.6-1.4-2.3zM369.1 263.1l.2-.2v.2zM372.5 260.2h.4l-.2 .3zM370 260.2l.4 .2 1.4 2.5v.2z" fill-rule="evenodd"/>
<circle cx="144.6" cy="97.3" r=".39"/>
<circle cx="189" cy="97.3" r=".4"/>
<circle cx="192.8" cy="97.3" r=".41"/>
<circle cx="201" cy="97.3" r=".4"/>
<circle cx="230.8" cy="97.3" r=".4"/>
<circle cx="239" cy="97.3" r=".41"/>
<circle cx="242.8" cy="97.3" r=".4"/>
<circle cx="287.2" cy="97.3" r=".39"/>
<circle cx="153.6" cy="119.8" r=".11"/>
</g>
<path d="M20.3 7.6h391.2v264.2h-391.2zM20.3 251.5h391.2" fill="none" stroke="#000" stroke-width=".38"/>
<text font-size="3.2" x="322.5" y="263.2">TYPICAL SECTION</text>
<g font-size="2.5">
<text x="196.8" y="161.3">TYPICAL SECTION</text>
<text x="208.9" y="166.4">SR 22</text>
<text x="180.7" y="172.6">STA. 145+00.00 TO STA. 166+00.00</text>
<text x="191.9" y="177.6">SMOOTHNESS CLASS 3</text>
</g>
<g font-size="1.8">
<text x="87.6" y="51.7">R/W LINE</text>
<text x="331.7" y="50.6">R/W LINE</text>
<text x="129.4" y="56.1">R/W VARIES (100' MIN.)</text>
<text x="272.4" y="56.1">R/W VARIES (100' MIN.)</text>
<text x="92.3" y="70.7">STANDARD CLEARING AND GRUBBING</text>
<text x="200.4" y="70.5">20'</text>
<text x="228.7" y="70.5">20'</text>
<text x="290.7" y="70.9">STANDARD CLEARING</text>
<text x="294.9" y="73.5">AND GRUBBING</text>
<text x="144.6" y="80.9">10'</text>
<text x="159.3" y="83.7">TRAVEL LANES</text>
<text x="167.3" y="81">24'</text>
<text x="192.3" y="80.9">8'</text>
<text x="204.4" y="83.7">SHLDR.</text>
<text x="208.1" y="81.1">2'</text>
<text x="217.8" y="83.7">SHLDR.</text>
<text x="221.7" y="81.1">2'</text>
<text x="237.5" y="80.9">8'</text>
<text x="250.6" y="83.7">TRAVEL LANES</text>
<text x="258.5" y="81">24'</text>
<text x="283.6" y="80.9">10'</text>
<text x="118.4" y="88.9">2'-8&quot; SOD</text>
<text x="149.5" y="88.2">MILLING AND RESURFACING</text>
<text x="205.5" y="86.4">PAVT.</text>
<text x="218.9" y="86.4">PAVT.</text>
<text x="245.1" y="88.7">MILLING AND RESURFACING</text>
<text x="296" y="88.7">2'-8&quot; SOD</text>
<text x="113.5" y="91.6">(INDEX 570-010)</text>
<text x="205" y="93.2">(INDEX 570-010)</text>
<text x="209.9" y="90.5">2'-8&quot; SOD</text>
<text x="296" y="91.3">(INDEX 570-010)</text>
<text x="110.4" y="96.9">TURF</text>
<text x="145.4" y="100.9">SHLDR.</text>
<text x="149.1" y="96.6">5'</text>
<text x="160.3" y="96.8">12'</text>
<text x="177.3" y="96.8">12'</text>
<text x="250.9" y="96.8">12'</text>
<text x="267.9" y="96.8">12'</text>
<text x="277.1" y="100.9">SHLDR.</text>
<text x="280.8" y="96.6">5'</text>
<text x="89.4" y="106">2' MIN.</text>
<text x="146.5" y="103.5">PAVT.</text>
<text x="158.3" y="105.4">PROFILE GRADE</text>
<text x="207.8" y="105">TURF</text>
<text x="208.5" y="102.4">7'-4&quot;</text>
<text x="217.3" y="105">TURF</text>
<text x="217.3" y="102.4">7'-4&quot;</text>
<text x="250.3" y="105.5">PROFILE GRADE</text>
<text x="278.2" y="103.5">PAVT.</text>
<text x="310.9" y="107.6">2' MIN.</text>
<text x="158.3" y="108">POINT</text>
<text x="250.3" y="108.2">POINT</text>
<text x="302" y="112.6">MATCH</text>
<text x="45.9" y="118.4">NATURAL GROUND</text>
<text x="103.4" y="116.8">TYP.</text>
<text x="105.1" y="114.2">5'</text>
<text x="121" y="116.9">EXISTING</text>
<text x="124.7" y="114.2">MATCH</text>
<text x="159.5" y="117.2" transform="rotate(-3 159.5 117.2)">M AT C H</text>
<text x="169.3" y="116.7" transform="rotate(-3 169.3 116.7)">E X I S T I N G</text>
<text x="210.3" y="117.9">EXCEED</text>
<text x="210.3" y="115.2">NOT TO</text>
<text x="250.2" y="115.9" transform="rotate(3 250.2 115.9)">M AT C H</text>
<text x="260" y="116.4" transform="rotate(3 260 116.4)">E X I S T I N G</text>
<text x="302" y="115.3">EXISTING</text>
<text x="210.3" y="120.6">1:4</text>
<text x="94.5" y="129.3" transform="rotate(36 94.5 129.3)">1 :4</text>
<text x="105.7" y="129.4" transform="rotate(-90 105.7 129.4)">3.5'</text>
<text x="123.4" y="128.1" transform="rotate(-20 123.4 128.1)">1 :6</text>
<text x="305" y="126.5" transform="rotate(28 305 126.5)">1 :6</text>
<text x="324.1" y="128.9">NATURAL GROUND</text>
<text x="209.6" y="135.9">EXISTING</text>
<text x="211.4" y="133.2">MATCH</text>
<text x="65.7" y="143.3">DEPTH AND WIDTH VARIES</text>
<text x="54.1" y="158.2">TRAFFIC DATA</text>
<text x="29.5" y="165.4">ESTIMATED OPENING YEAR = 2020 AADT = 21000</text>
<text x="29.5" y="162.7">CURRENT YEAR</text>
<text x="65.3" y="162.7">= 2018 AADT = 18100</text>
<text x="29.5" y="173.4">DESIGN HOUR T = 11%</text>
<text x="29.5" y="170.7">K = 11%</text>
<text x="29.5" y="168.1">ESTIMATED DESIGN YEAR</text>
<text x="43.1" y="170.7">D = 58%</text>
<text x="56.9" y="170.7">T = 22% (24 HOUR)</text>
<text x="68.2" y="168.1">= 2036 AADT = 38900</text>
<text x="29.5" y="178.7">CONTEXT CLASSIFICATION = C2</text>
<text x="29.5" y="176.1">DESIGN SPEED = 60 MPH</text>
<text x="184.4" y="207">EASTBOUND AND WESTBOUND TRAVEL LANES</text>
<text x="330.1" y="207.1">SHOULDER PAVEMENT</text>
<text x="173.2" y="215.1">TYPE SP STRUCTURAL COURSE (TRAFFIC E) (1</text>
<text x="180.9" y="211.9">MILL EXISTING ASPHALT PAVEMENT (2 ¼&quot; DEPTH)</text>
<text x="238.3" y="215.1">&quot;) (PG 76-22)</text>
<text x="303.4" y="215.1">TYPE SP STRUCTURAL COURSE (TRAFFIC E) (1</text>
<text x="311.2" y="211.9">MILL EXISTING ASPHALT PAVEMENT (2 ¼&quot; DEPTH)</text>
<text x="368.6" y="215.1">&quot;) (PG 76-22)</text>
<text x="187.8" y="218.1">FRICTION COURSE FC-5 (</text>
<text x="223.7" y="218.1">&quot;) (PG 76-22)</text>
<text x="318.1" y="218.1">FRICTION COURSE FC-5 (</text>
<text x="353.9" y="218.1">&quot;) (PG 76-22)</text>
<text x="180.9" y="254.1">ENGINEER OF RECORD</text>
<text x="252" y="255">STATE OF FLORIDA</text>
<text x="398.1" y="255.5">SHEET</text>
<text x="168" y="261.6">LICENSE NUMBER:12345</text>
<text x="168" y="259">LUKE S. WALKER, P.E.</text>
<text x="236.7" y="258.2">DEPARTMENT OF TRANSPORTATION</text>
<text x="400.3" y="259.1">NO.</text>
<text x="168" y="269.6">TALLAHASSEE, FL 32301</text>
<text x="168" y="267">123 MAIN STREET</text>
<text x="168" y="264.3">ROADWAY ENGINEERS, INC.</text>
<text x="230.8" y="268.6">SR 22</text>
<text x="255.3" y="268.6">BAY</text>
<text x="277.8" y="268.6">123456-1-52-01</text>
<text x="401.9" y="267.6">6</text>
<text x="414.2" y="271.8" transform="rotate(-90 414.2 271.8)">THE OFFICIAL RECORD OF THIS SHEET IS THE ELECTRONIC FILE DIGITALLY SIGNED AND SEALED UNDER RULE 61G15-23.004, F.A.C.</text>
</g>
<g font-size="1.5">
<text x="23.3" y="257.2">DATE</text>
<text x="55" y="257.2">DESCRIPTION</text>
<text x="80.8" y="253.9">REVISIONS</text>
<text x="96.5" y="257.2">DATE</text>
<text x="126.8" y="257.1">DESCRIPTION</text>
<text x="229.2" y="262.8">ROAD NO.</text>
<text x="253" y="262.8">COUNTY</text>
<text x="273.1" y="262.8">FINANCIAL PROJECT ID</text>
</g>
<g font-size="1.3">
<text x="356.2" y="274.4">C:\CADD_Docs\FDM\FDM_900_Exhibit_Master.dgn : 913-3</text>
<text x="368.7" y="276.6">KNASDMS</text>
<text x="384.6" y="276.6">8/14/2025</text>
<text x="401.1" y="276.6">1:48:28 PM</text>
</g>
<g font-size="1.2">
<text x="236.1" y="214">1</text>
<text x="237.2" y="215.3">2</text>
<text x="366.4" y="214">1</text>
<text x="367.5" y="215.3">2</text>
<text x="221.5" y="217">3</text>
<text x="222.6" y="218.3">4</text>
<text x="351.7" y="217">3</text>
<text x="352.8" y="218.3">4</text>
</g>
</svg>
